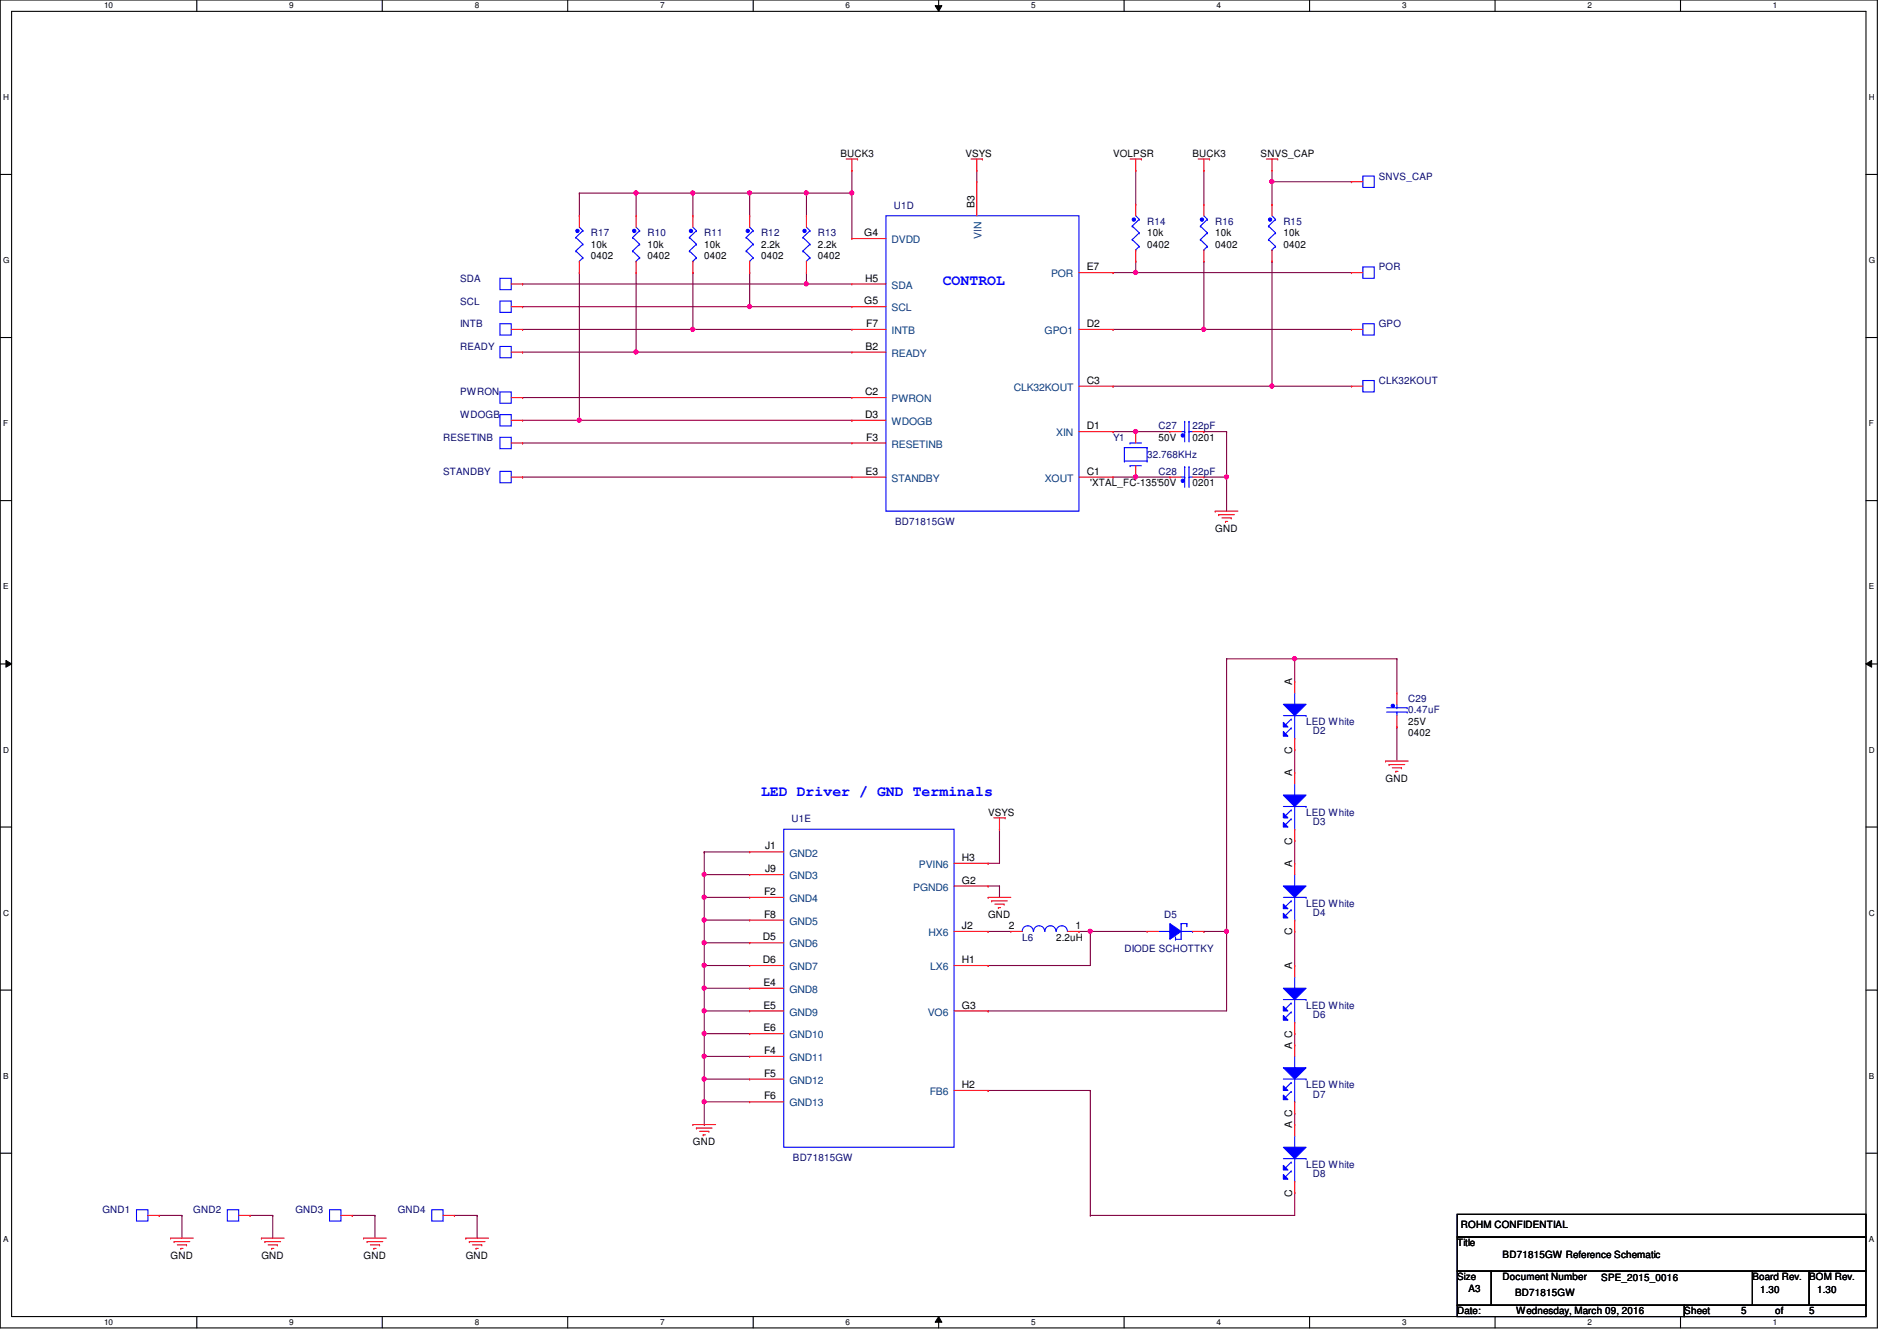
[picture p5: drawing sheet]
<svg xmlns="http://www.w3.org/2000/svg" width="297mm" height="210mm" viewBox="0 0 297 210" stroke-linecap="round" stroke-linejoin="round" font-family="sans-serif">
<path d="M0 0h294v207.9h-294zM1.8 1.8h290.4v204.3h-290.4z" fill="none" stroke="#000" stroke-width=".17"/>
<g fill="#fff">
<path d="M16.3 .2h1.3v1.4h-1.3z"/>
<path d="M16.3 206.2h1.3v1.4h-1.3z"/>
</g>
<path d="M30.8 0v1.8M30.8 206.1v1.8" fill="none" stroke="#000" stroke-width=".17"/>
<g fill="#fff">
<path d="M45.3 .2h.7v1.4h-.7z"/>
<path d="M45.3 206.2h.7v1.4h-.7z"/>
</g>
<path d="M59.9 0v1.8M59.9 206.1v1.8" fill="none" stroke="#000" stroke-width=".17"/>
<g fill="#fff">
<path d="M74.3 .2h.7v1.4h-.7z"/>
<path d="M74.3 206.2h.7v1.4h-.7z"/>
</g>
<path d="M88.9 0v1.8M88.9 206.1v1.8" fill="none" stroke="#000" stroke-width=".17"/>
<g fill="#fff">
<path d="M103.4 .2h.7v1.4h-.7z"/>
<path d="M103.4 206.2h.7v1.4h-.7z"/>
</g>
<path d="M117.9 0v1.8M117.9 206.1v1.8" fill="none" stroke="#000" stroke-width=".17"/>
<g fill="#fff">
<path d="M132.4 .2h.7v1.4h-.7z"/>
<path d="M132.4 206.2h.7v1.4h-.7z"/>
</g>
<path d="M147 0v1.8M147 206.1v1.8" fill="none" stroke="#000" stroke-width=".17"/>
<path d="M146.4 .9h1.1l-.5 .9zM147 206.1l.5 .9h-1.1z" fill="#000"/>
<path d="M146.4 .9h1.1l-.5 .9zM147 206.1l.5 .9h-1.1z" fill="none" stroke="#000" stroke-width=".16"/>
<g fill="#fff">
<path d="M161.5 .2h.6v1.4h-.6z"/>
<path d="M161.5 206.2h.6v1.4h-.6z"/>
</g>
<path d="M176 0v1.8M176 206.1v1.8" fill="none" stroke="#000" stroke-width=".17"/>
<g fill="#fff">
<path d="M190.5 .2h.7v1.4h-.7z"/>
<path d="M190.5 206.2h.7v1.4h-.7z"/>
</g>
<path d="M205.1 0v1.8M205.1 206.1v1.8" fill="none" stroke="#000" stroke-width=".17"/>
<g fill="#fff">
<path d="M219.5 .2h.7v1.4h-.7z"/>
<path d="M219.5 206.2h.7v1.4h-.7z"/>
</g>
<path d="M234.1 0v1.8M234.1 206.1v1.8" fill="none" stroke="#000" stroke-width=".17"/>
<g fill="#fff">
<path d="M248.6 .2h.7v1.4h-.7z"/>
<path d="M248.6 206.2h.7v1.4h-.7z"/>
</g>
<path d="M263.1 0v1.8M263.1 206.1v1.8" fill="none" stroke="#000" stroke-width=".17"/>
<g fill="#fff">
<path d="M277.6 .2h.7v1.4h-.7z"/>
<path d="M277.6 206.2h.7v1.4h-.7z"/>
<path d="M.5 14.5h.9v1.4h-.9z"/>
<path d="M292.6 14.5h.9v1.4h-.9z"/>
<path d="M.5 40h1v1.4h-1z"/>
<path d="M292.6 40h1v1.4h-1z"/>
</g>
<path d="M0 27.3h1.8M292.2 27.3h1.8" fill="none" stroke="#000" stroke-width=".17"/>
<g fill="#fff">
<path d="M.5 65.6h.8v1.4h-.8z"/>
<path d="M292.6 65.6h.8v1.4h-.8z"/>
</g>
<path d="M0 52.8h1.8M292.2 52.8h1.8" fill="none" stroke="#000" stroke-width=".17"/>
<g fill="#fff">
<path d="M.5 91.1h.8v1.4h-.8z"/>
<path d="M292.6 91.1h.9v1.4h-.9z"/>
</g>
<path d="M0 78.4h1.8M292.2 78.4h1.8" fill="none" stroke="#000" stroke-width=".17"/>
<g fill="#fff">
<path d="M.5 116.7h.9v1.4h-.9z"/>
<path d="M292.6 116.7h.9v1.4h-.9z"/>
</g>
<path d="M0 103.9h1.8M292.2 103.9h1.8" fill="none" stroke="#000" stroke-width=".17"/>
<path d="M.9 103.4l.9 .5-.9 .5zM292.2 103.9l.9-.5v1z" fill="#000"/>
<path d="M.9 103.4l.9 .5-.9 .5zM292.2 103.9l.9-.5v1z" fill="none" stroke="#000" stroke-width=".16"/>
<g fill="#fff">
<path d="M.5 142.2h.9v1.4h-.9z"/>
<path d="M292.6 142.2h.9v1.4h-.9z"/>
</g>
<path d="M0 129.5h1.8M292.2 129.5h1.8" fill="none" stroke="#000" stroke-width=".17"/>
<g fill="#fff">
<path d="M.5 167.7h.8v1.4h-.8z"/>
<path d="M292.6 167.7h.9v1.4h-.9z"/>
</g>
<path d="M0 155h1.8M292.2 155h1.8" fill="none" stroke="#000" stroke-width=".17"/>
<g fill="#fff">
<path d="M.5 193.3h.8v1.3h-.8z"/>
<path d="M292.6 193.3h.9v1.3h-.9z"/>
</g>
<path d="M0 180.5h1.8M292.2 180.5h1.8" fill="none" stroke="#000" stroke-width=".17"/>
<path d="M174.3 67.6h.1M174.3 67.6h3.5" fill="none" stroke="#800040" stroke-width=".17"/>
<circle cx="177.8" cy="67.5" r=".32" fill="#f0f"/>
<circle cx="177.8" cy="67.5" r=".32" fill="none" stroke="#f0f" stroke-width=".17"/>
<path d="M174.3 74.7h.1M174.3 74.7h3.5" fill="none" stroke="#800040" stroke-width=".17"/>
<circle cx="177.8" cy="74.6" r=".32" fill="#f0f"/>
<circle cx="177.8" cy="74.6" r=".32" fill="none" stroke="#f0f" stroke-width=".17"/>
<path d="M177.8 67.6h.1M177.8 74.7h.1M177.8 67.6h5.4M177.8 74.7h5.4M188.5 67.6h.1M188.5 67.6h3.6M192.1 74.7h.1M192.1 74.7v5.3" fill="none" stroke="#800040" stroke-width=".17"/>
<circle cx="192" cy="74.6" r=".32" fill="#f0f"/>
<circle cx="192" cy="74.6" r=".32" fill="none" stroke="#f0f" stroke-width=".17"/>
<g fill="none" stroke="#800040" stroke-width=".17">
<path d="M133.4 30.2h.1M133.4 30.2v7.1M108.5 51.6h.1M108.5 51.6h24.9M117.4 48h.1M117.4 42.7h.1M117.4 48h16M117.4 42.7v5.3M126.3 42.7h.1M126.3 44.4h.1M126.3 42.7v1.7M126.3 44.4h7.1"/>
<path d="M81.8 62.2h.1M81.8 62.2h51.6M188.5 74.7h3.6M192.1 74.7h.1M192.1 67.6h.1M192.1 67.6v7.1"/>
</g>
<circle cx="108.5" cy="51.5" r=".32" fill="#f0f"/>
<circle cx="108.5" cy="51.5" r=".32" fill="none" stroke="#f0f" stroke-width=".17"/>
<path d="M152.9 26.7h.1M152.9 26.7v1.7M99.6 42.7h.1M99.6 42.7v12.4M108.5 42.7h.1M108.5 42.7v8.9" fill="none" stroke="#800040" stroke-width=".17"/>
<circle cx="99.6" cy="55.1" r=".32" fill="#f0f"/>
<circle cx="99.6" cy="55.1" r=".32" fill="none" stroke="#f0f" stroke-width=".17"/>
<path d="M126.3 30.2h.1M126.3 30.2v3.6M126.3 30.2h7.1M99.6 55.1h.1M99.6 55.1h33.8" fill="none" stroke="#800040" stroke-width=".17"/>
<circle cx="126.3" cy="30.2" r=".32" fill="#f0f"/>
<circle cx="126.3" cy="30.2" r=".32" fill="none" stroke="#f0f" stroke-width=".17"/>
<path d="M99.6 30.2h.1M99.6 30.2h26.7M99.6 30.2v3.6M108.5 30.2h.1M108.5 30.2v3.6M117.4 30.2h.1M117.4 30.2v3.6" fill="none" stroke="#800040" stroke-width=".17"/>
<circle cx="117.4" cy="30.2" r=".32" fill="#f0f"/>
<circle cx="117.4" cy="30.2" r=".32" fill="none" stroke="#f0f" stroke-width=".17"/>
<circle cx="108.5" cy="30.2" r=".32" fill="#f0f"/>
<circle cx="108.5" cy="30.2" r=".32" fill="none" stroke="#f0f" stroke-width=".17"/>
<path d="M177.8 42.7h.1M177.8 42.7h33.8M81.8 65.8h8.9M90.7 65.8h.1" fill="none" stroke="#800040" stroke-width=".17"/>
<circle cx="177.8" cy="42.6" r=".32" fill="#f0f"/>
<circle cx="177.8" cy="42.6" r=".32" fill="none" stroke="#f0f" stroke-width=".17"/>
<path d="M177.8 26.7h.1M177.8 26.7v5.3M174.3 51.6h.1M177.8 40.9h.1M177.8 40.9v1.8M188.5 40.9h.1M188.5 40.9v10.7h-14.2" fill="none" stroke="#800040" stroke-width=".17"/>
<circle cx="188.5" cy="51.5" r=".32" fill="#f0f"/>
<circle cx="188.5" cy="51.5" r=".32" fill="none" stroke="#f0f" stroke-width=".17"/>
<path d="M188.5 26.7h.1M188.5 26.7v5.3M188.5 51.6h.1M188.5 51.6h23.1M199.2 40.9h.1M199.2 40.9v19.6h-24.9M174.3 60.5h.1" fill="none" stroke="#800040" stroke-width=".17"/>
<circle cx="199.2" cy="60.4" r=".32" fill="#f0f"/>
<circle cx="199.2" cy="60.4" r=".32" fill="none" stroke="#f0f" stroke-width=".17"/>
<path d="M199.2 28.4h.1M199.2 26.7v1.7M199.2 60.5h.1M199.2 60.5h12.4" fill="none" stroke="#800040" stroke-width=".17"/>
<circle cx="199.2" cy="28.4" r=".32" fill="#f0f"/>
<circle cx="199.2" cy="28.4" r=".32" fill="none" stroke="#f0f" stroke-width=".17"/>
<path d="M133.4 26.7h.1M133.4 26.7v3.5M174.3 42.7h.1M174.3 42.7h3.5" fill="none" stroke="#800040" stroke-width=".17"/>
<circle cx="133.4" cy="30.2" r=".32" fill="#f0f"/>
<circle cx="133.4" cy="30.2" r=".32" fill="none" stroke="#f0f" stroke-width=".17"/>
<path d="M81.8 44.4h.1M81.8 44.4h44.5" fill="none" stroke="#800040" stroke-width=".17"/>
<circle cx="126.3" cy="44.4" r=".32" fill="#f0f"/>
<circle cx="126.3" cy="44.4" r=".32" fill="none" stroke="#f0f" stroke-width=".17"/>
<path d="M81.8 48h.1M81.8 48h35.6" fill="none" stroke="#800040" stroke-width=".17"/>
<circle cx="117.4" cy="48" r=".32" fill="#f0f"/>
<circle cx="117.4" cy="48" r=".32" fill="none" stroke="#f0f" stroke-width=".17"/>
<path d="M81.8 51.6h.1M81.8 55.1h.1M81.8 51.6h26.7M81.8 55.1h17.8M81.8 69.3h.1M81.8 74.7h.1M81.8 69.3h51.6M81.8 74.7h51.6M192.1 103.1h.1M192.1 103.1v42.7" fill="none" stroke="#800040" stroke-width=".17"/>
<circle cx="192" cy="145.8" r=".32" fill="#f0f"/>
<circle cx="192" cy="145.8" r=".32" fill="none" stroke="#f0f" stroke-width=".17"/>
<path d="M110.3 133.3h.1M110.3 133.3v3.6M110.3 133.3h7.1M154.7 135.1h.1M156.5 129.8h.1M156.5 129.8v5.3h-1.8M110.3 176h.1M110.3 172.5h.1M110.3 172.5v3.5M110.3 172.5h7.1M170.7 190.2h.1M170.7 190.2h32" fill="none" stroke="#800040" stroke-width=".17"/>
<circle cx="110.3" cy="172.4" r=".32" fill="#f0f"/>
<circle cx="110.3" cy="172.4" r=".32" fill="none" stroke="#f0f" stroke-width=".17"/>
<path d="M110.3 168.9h.1M110.3 168.9v3.6M110.3 168.9h7.1" fill="none" stroke="#800040" stroke-width=".17"/>
<circle cx="110.3" cy="168.9" r=".32" fill="#f0f"/>
<circle cx="110.3" cy="168.9" r=".32" fill="none" stroke="#f0f" stroke-width=".17"/>
<path d="M110.3 165.4h.1M110.3 165.4v3.5M110.3 165.4h7.1" fill="none" stroke="#800040" stroke-width=".17"/>
<circle cx="110.3" cy="165.3" r=".32" fill="#f0f"/>
<circle cx="110.3" cy="165.3" r=".32" fill="none" stroke="#f0f" stroke-width=".17"/>
<path d="M110.3 161.8h.1M110.3 161.8v3.6M110.3 161.8h7.1" fill="none" stroke="#800040" stroke-width=".17"/>
<circle cx="110.3" cy="161.8" r=".32" fill="#f0f"/>
<circle cx="110.3" cy="161.8" r=".32" fill="none" stroke="#f0f" stroke-width=".17"/>
<path d="M110.3 158.2h.1M110.3 154.7h.1M110.3 154.7v7.1M110.3 158.2h7.1" fill="none" stroke="#800040" stroke-width=".17"/>
<circle cx="110.3" cy="158.2" r=".32" fill="#f0f"/>
<circle cx="110.3" cy="158.2" r=".32" fill="none" stroke="#f0f" stroke-width=".17"/>
<circle cx="110.3" cy="154.7" r=".32" fill="#f0f"/>
<circle cx="110.3" cy="154.7" r=".32" fill="none" stroke="#f0f" stroke-width=".17"/>
<path d="M110.3 154.7h.1M110.3 151.1h.1M110.3 154.7h7.1M110.3 151.1v3.6M110.3 151.1h7.1" fill="none" stroke="#800040" stroke-width=".17"/>
<circle cx="110.3" cy="151.1" r=".32" fill="#f0f"/>
<circle cx="110.3" cy="151.1" r=".32" fill="none" stroke="#f0f" stroke-width=".17"/>
<path d="M110.3 147.6h.1M110.3 147.6v3.5M110.3 147.6h7.1" fill="none" stroke="#800040" stroke-width=".17"/>
<circle cx="110.3" cy="147.5" r=".32" fill="#f0f"/>
<circle cx="110.3" cy="147.5" r=".32" fill="none" stroke="#f0f" stroke-width=".17"/>
<path d="M110.3 144h.1M110.3 144v3.6M110.3 144h7.1" fill="none" stroke="#800040" stroke-width=".17"/>
<circle cx="110.3" cy="144" r=".32" fill="#f0f"/>
<circle cx="110.3" cy="144" r=".32" fill="none" stroke="#f0f" stroke-width=".17"/>
<path d="M110.3 140.5h.1M110.3 140.5v3.5M110.3 140.5h7.1" fill="none" stroke="#800040" stroke-width=".17"/>
<circle cx="110.3" cy="140.4" r=".32" fill="#f0f"/>
<circle cx="110.3" cy="140.4" r=".32" fill="none" stroke="#f0f" stroke-width=".17"/>
<path d="M110.3 136.9h.1M110.3 136.9v3.6M110.3 136.9h7.1" fill="none" stroke="#800040" stroke-width=".17"/>
<circle cx="110.3" cy="136.9" r=".32" fill="#f0f"/>
<circle cx="110.3" cy="136.9" r=".32" fill="none" stroke="#f0f" stroke-width=".17"/>
<g fill="none" stroke="#800040" stroke-width=".17">
<path d="M218.7 103.1h.1M218.7 113.8h.1M218.7 103.1v5.4M218.7 113.8v5.3M202.7 131.6h.1M202.7 131.6v3.5M154.7 158.2h.1M170.7 145.8h.1M170.7 145.8h8.9M170.7 145.8v5.3M192.1 145.8h.1M192.1 145.8v12.4h-37.4"/>
<path d="M154.7 170.7h.1M154.7 170.7h16M202.7 186.7h.1M202.7 186.7v3.5"/>
</g>
<circle cx="170.7" cy="145.8" r=".32" fill="#f0f"/>
<circle cx="170.7" cy="145.8" r=".32" fill="none" stroke="#f0f" stroke-width=".17"/>
<g fill="none" stroke="#800040" stroke-width=".17">
<path d="M202.7 103.1h.1M202.7 103.1v3.6M154.7 138.7h.1M154.7 138.7h1.8M156.5 138.7h.1M156.5 138.7v1.8M154.7 145.8h.1M154.7 151.1h.1M154.7 145.8h3.6M154.7 151.1h16M168.9 145.8h.1M168.9 145.8h1.8"/>
<path d="M188.5 145.8h.1M188.5 145.8h3.6M202.7 145.8h.1M202.7 145.8v5.3M170.7 170.7h.1M170.7 170.7v19.5M202.7 174.2h.1M202.7 161.8h.1M202.7 161.8v1.8M202.7 174.2v1.8"/>
</g>
<circle cx="202.7" cy="103.1" r=".32" fill="#f0f"/>
<circle cx="202.7" cy="103.1" r=".32" fill="none" stroke="#f0f" stroke-width=".17"/>
<g fill="none" stroke="#800040" stroke-width=".17">
<path d="M90.7 42.7v23.1M90.7 65.8h.1M192.1 103.1h.1M192.1 103.1h26.6M202.7 117.3h.1M202.7 103.1h.1M202.7 117.3v3.6M24.9 190.2h.1M24.9 190.2h3.6M28.5 190.2h.1M28.5 190.2v3.6M39.2 190.2h.1"/>
<path d="M39.2 190.2h3.5M42.7 190.2h.1M42.7 190.2v3.6M55.2 190.2h.1M55.2 190.2h3.5M58.7 190.2h.1M58.7 190.2v3.6M71.2 190.2h.1M71.2 190.2h3.5M74.7 190.2h.1M74.7 190.2v3.6"/>
</g>
<circle cx="90.7" cy="65.8" r=".32" fill="#f0f"/>
<circle cx="90.7" cy="65.8" r=".32" fill="none" stroke="#f0f" stroke-width=".17"/>
<path d="M90.7 30.2h.1M90.7 30.2v3.6M90.7 30.2h8.9M99.6 30.2h.1M90.7 65.8h42.7M133.4 65.8h.1" fill="none" stroke="#800040" stroke-width=".17"/>
<circle cx="99.6" cy="30.2" r=".32" fill="#f0f"/>
<circle cx="99.6" cy="30.2" r=".32" fill="none" stroke="#f0f" stroke-width=".17"/>
<path d="M199.2 28.4h.1M199.2 32h.1M199.2 28.4h12.4M199.2 28.4v3.6" fill="none" stroke="#800040" stroke-width=".17"/>
<g fill="none" stroke="#f00" stroke-width=".17">
<path d="M132.5 24.9h1.8M133.4 26.7h.1M133.4 24.9v1.8M134.3 24.9h.1M152.1 24.9h1.7M152.9 26.7h.1M152.9 24.9v1.8M153.8 24.9h.1M176.9 24.9h1.8M177.8 26.7h.1M177.8 24.9v1.8M178.7 24.9h.1"/>
<path d="M187.6 24.9h1.8M188.5 26.7h.1M188.5 24.9v1.8M189.4 24.9h.1M198.3 24.9h1.8M199.2 26.7h.1M199.2 24.9v1.8M200.1 24.9h.1M190.3 80h.1M190.3 80h3.5M190.8 80.6h.1M190.8 80.6h2.5"/>
<path d="M191.3 81.1h1.5M191.9 81.6h.1M191.9 81.6h.3M192.8 81.1h.1M217 119.1h.1M217 119.1h3.5M217.5 119.7h.1M217.5 119.7h2.5M155.6 128h1.8M156.5 129.8h.1M156.5 128v1.8M157.4 128h.1"/>
<path d="M218 120.2h1.5M218.6 120.7h.1M218.6 120.7h.3M219.5 120.2h.1M154.7 140.5h.1M154.7 140.5h3.6M155.3 141h.1M155.3 141h2.4M155.8 141.5h1.4M156.3 142.1h.1M156.3 142.1h.4M157.2 141.5h.1"/>
<path d="M108.5 176h.1M108.5 176h3.6M109 176.6h.1M109 176.6h2.5M109.6 177.1h1.4M110.1 177.6h.1M110.1 177.6h.3M111 177.1h.1M23.2 190.2h1.7M24.9 190.2h.1M26.7 193.8h.1M26.7 193.8h3.6"/>
<path d="M27.3 194.4h.1M27.3 194.4h2.4M27.8 194.9h1.4M28.3 195.4h.1M28.3 195.4h.4M29.2 194.9h.1M40.9 193.8h.1M40.9 193.8h3.6M41.5 194.4h.1M41.5 194.4h2.4M42 194.9h1.4M42.5 195.4h.1"/>
<path d="M42.5 195.4h.4M43.4 194.9h.1M56.9 193.8h.1M56.9 193.8h3.6M57.5 194.4h.1M57.5 194.4h2.4M58 194.9h1.4M58.5 195.4h.1M58.5 195.4h.4M59.4 194.9h.1M72.9 193.8h.1M72.9 193.8h3.6"/>
<path d="M73.5 194.4h.1M73.5 194.4h2.4M74 194.9h1.4M74.5 195.4h.1M74.5 195.4h.4M75.4 194.9h.1"/>
</g>
<path d="M228.2 190.1h64v3.5h-64zM228.2 193.6h64v5.4h-64zM228.2 199h5.3v5.3h-5.3zM233.5 199h40.9v5.3h-40.9zM274.4 199h8.9v5.3h-8.9zM283.3 199h8.9v5.3h-8.9zM228.2 204.3h35.5v1.8h-35.5zM263.7 204.3h28.5v1.8h-28.5z" fill="none" stroke="#000" stroke-width=".17"/>
<path d="M21.4 189.4h1.8v1.7h-1.8z" fill="none" stroke="#00f" stroke-width=".17"/>
<path d="M201 154.7h3.5l-1.8 1.8z" fill="#00f"/>
<path d="M201 154.7h3.5l-1.8 1.8z" fill="none" stroke="#00f" stroke-width=".17"/>
<path d="M201 157.5l.7 .7h-.7z" fill="#00f"/>
<path d="M201 157.5l.7 .7h-.7z" fill="none" stroke="#00f" stroke-width=".17"/>
<path d="M201 159l.7 .7h-.7z" fill="#00f"/>
<g fill="none" stroke="#00f" stroke-width=".17">
<path d="M138.7 33.8h30.2v46.2h-30.2zM213.4 50.7h1.8v1.8h-1.8zM201 159l.7 .7h-.7zM201 156.5h3.5M202.2 157h.1M202.2 158.4h.1M202.2 157l-.9 .9M202.2 158.4l-.9 .9M202.7 154.7h.1M202.7 152.9v1.8M202.7 156.5v3.5M204.5 156.5h.1"/>
<path d="M202.7 160h.1"/>
</g>
<g fill="none" stroke="#f00" stroke-width=".17">
<path d="M133.4 37.3h.1M133.4 37.3h5.3M152.9 28.4h.1M152.9 28.4v5.4M133.4 44.4h.1M133.4 48h.1M133.4 51.6h.1M133.4 55.1h.1M133.4 51.6h5.3M133.4 44.4h5.3M133.4 48h5.3M133.4 55.1h5.3"/>
<path d="M168.9 51.6h5.4M168.9 42.7h5.4M174.3 42.7h.1M174.3 51.6h.1M211.6 51.6h.1M211.6 51.6h1.8M133.4 62.2h.1M133.4 74.7h.1M133.4 69.3h.1M133.4 65.8h.1M133.4 74.7h5.3M133.4 62.2h5.3"/>
<path d="M133.4 69.3h5.3M133.4 65.8h5.3M168.9 67.6h5.4M168.9 74.7h5.4M168.9 60.5h5.4M174.3 67.6h.1M174.3 74.7h.1M174.3 60.5h.1M202.7 151.1h.1M202.7 151.1v1.8M202.7 161.8h.1M202.7 160v1.8"/>
</g>
<path d="M201 138.7h3.5l-1.8 1.8z" fill="#00f"/>
<path d="M201 138.7h3.5l-1.8 1.8z" fill="none" stroke="#00f" stroke-width=".17"/>
<path d="M201 141.5l.7 .7h-.7z" fill="#00f"/>
<path d="M201 141.5l.7 .7h-.7z" fill="none" stroke="#00f" stroke-width=".17"/>
<path d="M201 143l.7 .7h-.7z" fill="#00f"/>
<g fill="none" stroke="#00f" stroke-width=".17">
<path d="M78.3 43.6h1.7v1.7h-1.7zM213.4 59.6h1.8v1.7h-1.8zM122.7 129.8h26.7v49.8h-26.7zM202.7 138.7h.1M202.7 136.9v1.8M160.1 145.8a.87 .87 0 0 1 .8-.9 .87 .87 0 0 1 .9 .9M161.8 145.8a.87 .87 0 0 1 .9-.9 .87 .87 0 0 1 .9 .9M163.6 145.8a.87 .87 0 0 1 .9-.9 .87 .87 0 0 1 .9 .9M165.4 145.8a.87 .87 0 0 1 .9-.9 .87 .87 0 0 1 .8 .9M181.4 145.8h1.8M183.2 145.8h.1M184.1 147h.1"/>
<path d="M185 144.6h.1M185 144.6v2.4h-.9M185 145.8h1.7M185 144.6h.8M185.8 144.6h.1M186.7 145.8h.1M201 143l.7 .7h-.7zM201 140.5h3.5M202.2 141h.1M202.2 142.4h.1M202.2 141l-.9 .9M202.2 142.4l-.9 .9"/>
<path d="M202.7 144h.1M202.7 140.5v3.5M204.5 140.5h.1"/>
</g>
<g fill="none" stroke="#f00" stroke-width=".17">
<path d="M80 44.4h1.8M81.8 44.4h.1M211.6 60.5h.1M211.6 60.5h1.8M117.4 133.3h.1M117.4 136.9h.1M117.4 133.3h5.3M117.4 136.9h5.3M149.4 135.1h5.3M149.4 138.7h5.3M154.7 135.1h.1M154.7 138.7h.1"/>
<path d="M202.7 135.1h.1M202.7 135.1v1.8M117.4 140.5h.1M117.4 144h.1M117.4 147.6h.1M117.4 151.1h.1M117.4 154.7h.1M117.4 158.2h.1M117.4 151.1h5.3M117.4 158.2h5.3M117.4 140.5h5.3M117.4 144h5.3"/>
<path d="M117.4 147.6h5.3M117.4 154.7h5.3M149.4 145.8h5.3M149.4 151.1h5.3M149.4 158.2h5.3M154.7 145.8h.1M154.7 151.1h.1M154.7 158.2h.1M158.3 145.8h.1M158.3 145.8h1.8M167.2 145.8h1.7M168.9 145.8h.1"/>
<path d="M202.7 145.8h.1M202.7 144v1.8M117.4 161.8h.1M117.4 165.4h.1M117.4 168.9h.1M117.4 172.5h.1M117.4 161.8h5.3M117.4 165.4h5.3M117.4 168.9h5.3M117.4 172.5h5.3M149.4 170.7h5.3M154.7 170.7h.1"/>
</g>
<path d="M183.2 144.6l1.8 1.2-1.8 1.2z" fill-rule="evenodd" fill="#00f"/>
<g fill="none" stroke="#00f" stroke-width=".17">
<path d="M188 35.4h.1M188 37.5h.1M188 35.4l1.1 1M188 37.5l1.1 1.1M188.5 39.1h.1M188.5 33.8l.6 .5M189.1 34.3h.1M189.1 36.4h.1M189.1 38.6h.1M189.1 34.3l-1.1 1.1M189.1 36.4l-1.1 1.1M189.1 38.6l-.6 .5"/>
<path d="M78.3 68.5h1.7v1.7h-1.7zM183.2 144.6l1.8 1.2-1.8 1.2zM184.1 146.7h.1M184.1 146.7v.3M185.8 144.9h.1M185.8 144.6v.3"/>
</g>
<path d="M80 69.3h1.8M81.8 69.3h.1M179.6 145.8h.1M179.6 145.8h1.8M186.7 145.8h1.8M188.5 145.8h.1" fill="none" stroke="#f00" stroke-width=".17"/>
<circle cx="188.2" cy="34.4" r=".26" fill="#00f"/>
<g fill="none" stroke="#00f" stroke-width=".17">
<path d="M99.1 37.2h.1M99.1 39.3h.1M99.1 37.2l1.1 1M99.1 39.3l1.1 1M99.6 35.6l.6 .5M100.2 36.1h.1M100.2 38.2h.1M100.2 36.1l-1.1 1.1M100.2 38.2l-1.1 1.1M99.6 40.9h.1M100.2 40.3h.1M100.2 40.3l-.6 .6"/>
<circle cx="188.2" cy="34.4" r=".26"/>
</g>
<path d="M188.5 32h.1M188.5 32v1.8M188.5 39.1v1.8M188.5 40.9h.1" fill="none" stroke="#f00" stroke-width=".17"/>
<circle cx="99.3" cy="36.2" r=".26" fill="#00f"/>
<g fill="none" stroke="#00f" stroke-width=".17">
<path d="M185.5 66h.1M185.5 66v3.2M186.2 66h.1M186.2 67.6h.1M186.2 66v3.2M186.2 67.6h.5M67.6 189.4h1.8v1.7h-1.8z"/>
<circle cx="99.3" cy="36.2" r=".26"/>
</g>
<path d="M99.6 33.8h.1M99.6 33.8v1.8M99.6 42.7h.1M99.6 40.9v1.8M69.4 190.2h1.8M71.2 190.2h.1" fill="none" stroke="#f00" stroke-width=".17"/>
<circle cx="185.2" cy="68.2" r=".26" fill="#00f"/>
<g fill="none" stroke="#00f" stroke-width=".17">
<path d="M78.3 54.2h1.7v1.8h-1.7zM185 67.6h.5M185.5 67.6h.1"/>
<circle cx="185.2" cy="68.2" r=".26"/>
</g>
<path d="M80 55.1h1.8M81.8 55.1h.1M183.2 67.6h.1M183.2 67.6h1.8M186.7 67.6h1.8M188.5 67.6h.1" fill="none" stroke="#f00" stroke-width=".17"/>
<path d="M201 110.2h3.5l-1.8 1.8z" fill="#00f"/>
<path d="M201 110.2h3.5l-1.8 1.8z" fill="none" stroke="#00f" stroke-width=".17"/>
<path d="M201 113.1l.7 .7h-.7z" fill="#00f"/>
<path d="M201 113.1l.7 .7h-.7z" fill="none" stroke="#00f" stroke-width=".17"/>
<path d="M201 114.5l.7 .7h-.7z" fill="#00f"/>
<path d="M201 114.5l.7 .7h-.7zM201 112h3.5M202.2 112.6h.1M202.2 114h.1M202.2 112.6l-.9 .9M202.2 114l-.9 .9M202.7 110.2h.1M202.7 115.6h.1M202.7 108.5v1.7M202.7 112v3.6M204.5 112h.1" fill="none" stroke="#00f" stroke-width=".17"/>
<path d="M202.7 106.7h.1M202.7 117.3h.1M202.7 106.7v1.8M202.7 115.6v1.7" fill="none" stroke="#f00" stroke-width=".17"/>
<path d="M201 167.1h3.5l-1.8 1.8z" fill="#00f"/>
<path d="M201 167.1h3.5l-1.8 1.8z" fill="none" stroke="#00f" stroke-width=".17"/>
<path d="M201 170l.7 .7h-.7z" fill="#00f"/>
<path d="M201 170l.7 .7h-.7z" fill="none" stroke="#00f" stroke-width=".17"/>
<path d="M201 171.4l.7 .7h-.7z" fill="#00f"/>
<g fill="none" stroke="#00f" stroke-width=".17">
<path d="M125.7 37.2h.1M125.7 39.3h.1M125.7 37.2l1.1 1M125.7 39.3l1.1 1M126.3 35.6l.5 .5M126.8 36.1h.1M126.8 38.2h.1M126.8 36.1l-1.1 1.1M126.8 38.2l-1.1 1.1M126.3 40.9h.1M126.8 40.3h.1M126.8 40.3l-.5 .6"/>
<path d="M78.3 61.3h1.7v1.8h-1.7zM201 171.4l.7 .7h-.7zM201 168.9h3.5M202.2 169.5h.1M202.2 170.9h.1M202.2 169.5l-.9 .8M202.2 170.9l-.9 .8M202.7 167.1h.1M202.7 172.5h.1M202.7 165.4v1.7M202.7 168.9v3.6M204.5 168.9h.1"/>
</g>
<path d="M80 62.2h1.8M81.8 62.2h.1M202.7 163.6h.1M202.7 174.2h.1M202.7 163.6v1.8M202.7 172.5v1.7" fill="none" stroke="#f00" stroke-width=".17"/>
<circle cx="126" cy="36.2" r=".26" fill="#00f"/>
<g fill="none" stroke="#00f" stroke-width=".17">
<path d="M107.9 37.2h.1M107.9 39.3h.1M107.9 37.2l1.1 1M107.9 39.3l1.1 1M108.5 35.6l.5 .5M109 36.1h.1M109 38.2h.1M109 36.1l-1.1 1.1M109 38.2l-1.1 1.1M78.3 47.1h1.7v1.8h-1.7zM108.5 40.9h.1M109 40.3h.1"/>
<path d="M109 40.3l-.5 .6"/>
<circle cx="126" cy="36.2" r=".26"/>
</g>
<path d="M126.3 33.8h.1M126.3 33.8v1.8M80 48h1.8M81.8 48h.1M126.3 42.7h.1M126.3 40.9v1.8" fill="none" stroke="#f00" stroke-width=".17"/>
<circle cx="108.2" cy="36.2" r=".26" fill="#00f"/>
<circle cx="108.2" cy="36.2" r=".26" fill="none" stroke="#00f" stroke-width=".17"/>
<path d="M108.5 33.8h.1M108.5 33.8v1.8M108.5 42.7h.1M108.5 40.9v1.8" fill="none" stroke="#f00" stroke-width=".17"/>
<path d="M201 124.5h3.5l-1.8 1.7z" fill="#00f"/>
<path d="M201 124.5h3.5l-1.8 1.7z" fill="none" stroke="#00f" stroke-width=".17"/>
<path d="M201 127.3l.7 .7h-.7z" fill="#00f"/>
<path d="M201 127.3l.7 .7h-.7z" fill="none" stroke="#00f" stroke-width=".17"/>
<path d="M201 128.7l.7 .8h-.7z" fill="#00f"/>
<g fill="none" stroke="#00f" stroke-width=".17">
<path d="M198.6 35.4h.1M198.6 37.5h.1M198.6 35.4l1.1 1M198.6 37.5l1.1 1.1M199.2 39.1h.1M199.2 33.8l.5 .5M199.7 34.3h.1M199.7 36.4h.1M199.7 38.6h.1M199.7 34.3l-1.1 1.1M199.7 36.4l-1.1 1.1M199.7 38.6l-.5 .5"/>
<path d="M78.3 73.8h1.7v1.8h-1.7zM201 128.7l.7 .8h-.7zM201 126.2h3.5M202.2 126.8h.1M202.2 128.2h.1M202.2 126.8l-.9 .9M202.2 128.2l-.9 .9M202.7 124.5h.1M202.7 129.8h.1M202.7 122.7v1.8M202.7 126.2v3.6M204.5 126.2h.1"/>
</g>
<path d="M80 74.7h1.8M81.8 74.7h.1M202.7 120.9h.1M202.7 131.6h.1M202.7 120.9v1.8M202.7 129.8v1.8" fill="none" stroke="#f00" stroke-width=".17"/>
<circle cx="198.9" cy="34.4" r=".26" fill="#00f"/>
<g fill="none" stroke="#00f" stroke-width=".17">
<path d="M185.5 73.1h.1M185.5 73.1v3.2M186.2 73.1h.1M186.2 74.7h.1M186.2 73.1v3.2M186.2 74.7h.5"/>
<circle cx="198.9" cy="34.4" r=".26"/>
</g>
<path d="M199.2 32h.1M199.2 32v1.8M199.2 39.1v1.8M199.2 40.9h.1" fill="none" stroke="#f00" stroke-width=".17"/>
<circle cx="185.2" cy="75.3" r=".26" fill="#00f"/>
<g fill="none" stroke="#00f" stroke-width=".17">
<path d="M116.8 37.2h.1M116.8 39.3h.1M116.8 37.2l1.1 1M116.8 39.3l1.1 1M117.4 35.6l.5 .5M117.9 36.1h.1M117.9 38.2h.1M117.9 36.1l-1.1 1.1M117.9 38.2l-1.1 1.1M117.4 40.9h.1M117.9 40.3h.1M117.9 40.3l-.5 .6"/>
<path d="M185 74.7h.5M185.5 74.7h.1"/>
<circle cx="185.2" cy="75.3" r=".26"/>
</g>
<path d="M183.2 74.7h.1M183.2 74.7h1.8M186.7 74.7h1.8M188.5 74.7h.1" fill="none" stroke="#f00" stroke-width=".17"/>
<circle cx="117.1" cy="36.2" r=".26" fill="#00f"/>
<g fill="none" stroke="#00f" stroke-width=".17">
<path d="M177.3 35.4h.1M177.3 37.5h.1M177.3 35.4l1.1 1M177.3 37.5l1.1 1.1M177.8 39.1h.1M177.8 33.8l.6 .5M178.4 34.3h.1M178.4 36.4h.1M178.4 38.6h.1M178.4 34.3l-1.1 1.1M178.4 36.4l-1.1 1.1M178.4 38.6l-.6 .5"/>
<path d="M213.4 41.8h1.8v1.8h-1.8zM78.3 64.9h1.7v1.8h-1.7z"/>
<circle cx="117.1" cy="36.2" r=".26"/>
</g>
<path d="M117.4 33.8h.1M117.4 33.8v1.8M117.4 42.7h.1M117.4 40.9v1.8M211.6 42.7h.1M211.6 42.7h1.8M80 65.8h1.8M81.8 65.8h.1" fill="none" stroke="#f00" stroke-width=".17"/>
<circle cx="177.5" cy="34.4" r=".26" fill="#00f"/>
<g fill="none" stroke="#00f" stroke-width=".17">
<path d="M90.2 37.2h.1M90.2 39.3h.1M90.2 37.2l1.1 1M90.2 39.3l1.1 1M90.7 35.6l.6 .5M91.3 36.1h.1M91.3 38.2h.1M91.3 36.1l-1.1 1.1M91.3 38.2l-1.1 1.1M213.4 27.6h1.8v1.7h-1.8zM90.7 40.9h.1M91.3 40.3h.1"/>
<path d="M91.3 40.3l-.6 .6"/>
<circle cx="177.5" cy="34.4" r=".26"/>
</g>
<path d="M177.8 32h.1M177.8 32v1.8M177.8 39.1v1.8M211.6 28.4h.1M211.6 28.4h1.8M177.8 40.9h.1" fill="none" stroke="#f00" stroke-width=".17"/>
<circle cx="90.4" cy="36.2" r=".26" fill="#00f"/>
<g fill="none" stroke="#00f" stroke-width=".17">
<path d="M176.1 72.2h.1M176.1 70.1h.1M176.1 72.2h3.5M176.1 70.1v2.1M176.1 70.1h3.5M176.9 72.9h.1M176.9 69.3h.1M176.9 72.9h1.8M176.9 69.3h1.8M179.6 70.1h.1M179.6 72.2h.1M179.6 70.1v2.1"/>
<circle cx="90.4" cy="36.2" r=".26"/>
</g>
<path d="M90.7 33.8h.1M90.7 33.8v1.8M90.7 42.7h.1M90.7 40.9v1.8M177.8 74.7h.1M177.8 67.6h.1M177.8 67.6v1.7M177.8 72.9v1.8" fill="none" stroke="#f00" stroke-width=".17"/>
<path d="M201 179.6h3.5l-1.8 1.8z" fill="#00f"/>
<path d="M201 179.6h3.5l-1.8 1.8z" fill="none" stroke="#00f" stroke-width=".17"/>
<path d="M201 182.4l.7 .7h-.7z" fill="#00f"/>
<path d="M201 182.4l.7 .7h-.7z" fill="none" stroke="#00f" stroke-width=".17"/>
<path d="M201 183.9l.7 .7h-.7z" fill="#00f"/>
<g fill="none" stroke="#00f" stroke-width=".17">
<path d="M78.3 50.7h1.7v1.8h-1.7zM217.1 111.5h3.2M217.1 110.8h3.2M218.7 111.5h.1M218.7 111.5v.5M220.3 111.5h.1M220.3 110.8h.1M202.7 179.6h.1M202.7 177.8v1.8M51.6 189.4h1.8v1.7h-1.8zM201 183.9l.7 .7h-.7zM201 181.4h3.5"/>
<path d="M202.2 181.9h.1M202.2 183.3h.1M202.2 181.9l-.9 .9M202.2 183.3l-.9 .9M202.7 184.9h.1M202.7 181.4v3.5M204.5 181.4h.1"/>
</g>
<path d="M80 51.6h1.8M81.8 51.6h.1M202.7 176h.1M202.7 176v1.8M53.4 190.2h1.8M55.2 190.2h.1M202.7 186.7h.1M202.7 184.9v1.8" fill="none" stroke="#f00" stroke-width=".17"/>
<circle cx="218.1" cy="110.5" r=".26" fill="#00f"/>
<g fill="none" stroke="#00f" stroke-width=".17">
<path d="M218.7 110.8h.1M218.7 110.2v.6M35.6 189.4h1.8v1.7h-1.8z"/>
<circle cx="218.1" cy="110.5" r=".26"/>
</g>
<path d="M218.7 108.5h.1M218.7 113.8h.1M218.7 108.5v1.7M218.7 112v1.8M37.4 190.2h1.8M39.2 190.2h.1" fill="none" stroke="#f00" stroke-width=".17"/>
<circle cx="177.8" cy="67.5" r=".32" fill="#f0f"/>
<circle cx="177.8" cy="67.5" r=".32" fill="none" stroke="#f0f" stroke-width=".17"/>
<circle cx="177.8" cy="74.6" r=".32" fill="#f0f"/>
<circle cx="177.8" cy="74.6" r=".32" fill="none" stroke="#f0f" stroke-width=".17"/>
<circle cx="192" cy="74.6" r=".32" fill="#f0f"/>
<circle cx="192" cy="74.6" r=".32" fill="none" stroke="#f0f" stroke-width=".17"/>
<circle cx="108.5" cy="51.5" r=".32" fill="#f0f"/>
<circle cx="108.5" cy="51.5" r=".32" fill="none" stroke="#f0f" stroke-width=".17"/>
<circle cx="99.6" cy="55.1" r=".32" fill="#f0f"/>
<circle cx="99.6" cy="55.1" r=".32" fill="none" stroke="#f0f" stroke-width=".17"/>
<circle cx="126.3" cy="30.2" r=".32" fill="#f0f"/>
<circle cx="126.3" cy="30.2" r=".32" fill="none" stroke="#f0f" stroke-width=".17"/>
<circle cx="117.4" cy="30.2" r=".32" fill="#f0f"/>
<circle cx="117.4" cy="30.2" r=".32" fill="none" stroke="#f0f" stroke-width=".17"/>
<circle cx="108.5" cy="30.2" r=".32" fill="#f0f"/>
<circle cx="108.5" cy="30.2" r=".32" fill="none" stroke="#f0f" stroke-width=".17"/>
<circle cx="177.8" cy="42.6" r=".32" fill="#f0f"/>
<circle cx="177.8" cy="42.6" r=".32" fill="none" stroke="#f0f" stroke-width=".17"/>
<circle cx="188.5" cy="51.5" r=".32" fill="#f0f"/>
<circle cx="188.5" cy="51.5" r=".32" fill="none" stroke="#f0f" stroke-width=".17"/>
<circle cx="199.2" cy="60.4" r=".32" fill="#f0f"/>
<circle cx="199.2" cy="60.4" r=".32" fill="none" stroke="#f0f" stroke-width=".17"/>
<circle cx="199.2" cy="28.4" r=".32" fill="#f0f"/>
<circle cx="199.2" cy="28.4" r=".32" fill="none" stroke="#f0f" stroke-width=".17"/>
<circle cx="133.4" cy="30.2" r=".32" fill="#f0f"/>
<circle cx="133.4" cy="30.2" r=".32" fill="none" stroke="#f0f" stroke-width=".17"/>
<circle cx="126.3" cy="44.4" r=".32" fill="#f0f"/>
<circle cx="126.3" cy="44.4" r=".32" fill="none" stroke="#f0f" stroke-width=".17"/>
<circle cx="117.4" cy="48" r=".32" fill="#f0f"/>
<circle cx="117.4" cy="48" r=".32" fill="none" stroke="#f0f" stroke-width=".17"/>
<circle cx="192" cy="145.8" r=".32" fill="#f0f"/>
<circle cx="192" cy="145.8" r=".32" fill="none" stroke="#f0f" stroke-width=".17"/>
<circle cx="110.3" cy="172.4" r=".32" fill="#f0f"/>
<circle cx="110.3" cy="172.4" r=".32" fill="none" stroke="#f0f" stroke-width=".17"/>
<circle cx="110.3" cy="168.9" r=".32" fill="#f0f"/>
<circle cx="110.3" cy="168.9" r=".32" fill="none" stroke="#f0f" stroke-width=".17"/>
<circle cx="110.3" cy="165.3" r=".32" fill="#f0f"/>
<circle cx="110.3" cy="165.3" r=".32" fill="none" stroke="#f0f" stroke-width=".17"/>
<circle cx="110.3" cy="161.8" r=".32" fill="#f0f"/>
<circle cx="110.3" cy="161.8" r=".32" fill="none" stroke="#f0f" stroke-width=".17"/>
<circle cx="110.3" cy="158.2" r=".32" fill="#f0f"/>
<circle cx="110.3" cy="158.2" r=".32" fill="none" stroke="#f0f" stroke-width=".17"/>
<circle cx="110.3" cy="154.7" r=".32" fill="#f0f"/>
<circle cx="110.3" cy="154.7" r=".32" fill="none" stroke="#f0f" stroke-width=".17"/>
<circle cx="110.3" cy="151.1" r=".32" fill="#f0f"/>
<circle cx="110.3" cy="151.1" r=".32" fill="none" stroke="#f0f" stroke-width=".17"/>
<circle cx="110.3" cy="147.5" r=".32" fill="#f0f"/>
<circle cx="110.3" cy="147.5" r=".32" fill="none" stroke="#f0f" stroke-width=".17"/>
<circle cx="110.3" cy="144" r=".32" fill="#f0f"/>
<circle cx="110.3" cy="144" r=".32" fill="none" stroke="#f0f" stroke-width=".17"/>
<circle cx="110.3" cy="140.4" r=".32" fill="#f0f"/>
<circle cx="110.3" cy="140.4" r=".32" fill="none" stroke="#f0f" stroke-width=".17"/>
<circle cx="110.3" cy="136.9" r=".32" fill="#f0f"/>
<circle cx="110.3" cy="136.9" r=".32" fill="none" stroke="#f0f" stroke-width=".17"/>
<circle cx="170.7" cy="145.8" r=".32" fill="#f0f"/>
<circle cx="170.7" cy="145.8" r=".32" fill="none" stroke="#f0f" stroke-width=".17"/>
<circle cx="202.7" cy="103.1" r=".32" fill="#f0f"/>
<circle cx="202.7" cy="103.1" r=".32" fill="none" stroke="#f0f" stroke-width=".17"/>
<circle cx="90.7" cy="65.8" r=".32" fill="#f0f"/>
<circle cx="90.7" cy="65.8" r=".32" fill="none" stroke="#f0f" stroke-width=".17"/>
<circle cx="99.6" cy="30.2" r=".32" fill="#f0f"/>
<circle cx="99.6" cy="30.2" r=".32" fill="none" stroke="#f0f" stroke-width=".17"/>
<g font-size="2.3" fill="#00f">
<text x="147.6" y="44.5">CONTROL</text>
<text x="119.2" y="124.5">LED Driver / GND Terminals</text>
</g>
<g font-size="1.6">
<text x="131.6" y="24.6">BUCK3</text>
<text x="151.2" y="24.6">VSYS</text>
<text x="174.3" y="24.6">VOLPSR</text>
<text x="186.7" y="24.6">BUCK3</text>
<text x="197.4" y="24.6">SNVS_CAP</text>
<text x="152.6" y="32.6" transform="rotate(-90 152.6 32.6)">B3</text>
<text x="92.5" y="38.8">10k</text>
<text x="92.5" y="40.6">0402</text>
<text x="101.4" y="38.8">10k</text>
<text x="101.4" y="40.6">0402</text>
<text x="110.3" y="38.8">10k</text>
<text x="110.3" y="40.6">0402</text>
<text x="119.2" y="38.8">2.2k</text>
<text x="119.2" y="40.6">0402</text>
<text x="128.1" y="38.8">2.2k</text>
<text x="128.1" y="40.6">0402</text>
<text x="135.3" y="37">G4</text>
<text x="179.6" y="37">10k</text>
<text x="179.6" y="38.8">0402</text>
<text x="190.3" y="37">10k</text>
<text x="190.3" y="38.8">0402</text>
<text x="201" y="37">10k</text>
<text x="201" y="38.8">0402</text>
<text x="135.3" y="47.6">G5</text>
<text x="135.5" y="44.1">H5</text>
<text x="170.2" y="42.3">E7</text>
<text x="135.6" y="51.2">F7</text>
<text x="170.2" y="51.2">D2</text>
<text x="135.5" y="54.7">B2</text>
<text x="135.5" y="61.8">C2</text>
<text x="135.5" y="65.4">D3</text>
<text x="170.2" y="60.1">C3</text>
<text x="135.6" y="69">F3</text>
<text x="170.2" y="67.2">D1</text>
<text x="181.4" y="69">50V</text>
<text x="186.7" y="69">0201</text>
<text x="135.5" y="74.3">E3</text>
<text x="170.2" y="74.3">C1</text>
<text x="170.7" y="76.1">'XTAL_FC-135'50V</text>
<text x="186.7" y="76.1">0201</text>
<text x="190.3" y="83.2">GND</text>
<text x="202.4" y="107.2" transform="rotate(-90 202.4 107.2)">A</text>
<text x="220.5" y="113.5">25V</text>
<text x="202.4" y="118" transform="rotate(-90 202.4 118)">C</text>
<text x="220.5" y="115.2">0402</text>
<text x="202.4" y="121.5" transform="rotate(-90 202.4 121.5)">A</text>
<text x="217" y="122.3">GND</text>
<text x="154.7" y="127.7">VSYS</text>
<text x="119.8" y="133">J1</text>
<text x="119.8" y="136.5">J9</text>
<text x="150.6" y="134.7">H3</text>
<text x="202.4" y="135.7" transform="rotate(-90 202.4 135.7)">A</text>
<text x="202.4" y="132.2" transform="rotate(-90 202.4 132.2)">C</text>
<text x="119.6" y="140.1">F2</text>
<text x="119.6" y="143.6">F8</text>
<text x="150.6" y="138.3">G2</text>
<text x="154.7" y="143.7">GND</text>
<text x="119.5" y="147.2">D5</text>
<text x="150.6" y="145.4">J2</text>
<text x="157.9" y="145.4">2</text>
<text x="165.4" y="147.2">2.2uH</text>
<text x="168.4" y="145.4">1</text>
<text x="202.4" y="146.4" transform="rotate(-90 202.4 146.4)">C</text>
<text x="119.5" y="150.7">D6</text>
<text x="119.5" y="154.3">E4</text>
<text x="150.6" y="150.7">H1</text>
<text x="202.4" y="151.7" transform="rotate(-90 202.4 151.7)">A</text>
<text x="119.5" y="157.9">E5</text>
<text x="119.5" y="161.4">E6</text>
<text x="150.6" y="157.9">G3</text>
<text x="119.6" y="165">F4</text>
<text x="202.4" y="164.1" transform="rotate(-90 202.4 164.1)">A C</text>
<text x="119.6" y="168.5">F5</text>
<text x="119.6" y="172.1">F6</text>
<text x="150.6" y="170.3">H2</text>
<text x="108.5" y="179.2">GND</text>
<text x="202.4" y="176.6" transform="rotate(-90 202.4 176.6)">A C</text>
<text x="202.4" y="187.3" transform="rotate(-90 202.4 187.3)">C</text>
<text x="26.7" y="197">GND</text>
<text x="40.9" y="197">GND</text>
<text x="56.9" y="197">GND</text>
<text x="72.9" y="197">GND</text>
<text x="228.2" y="195.1">Title</text>
<text x="228.8" y="192.2">ROHM CONFIDENTIAL</text>
<text x="235.3" y="196.8">BD71815GW Reference Schematic</text>
<text x="228.2" y="200.4">Size</text>
<text x="230" y="202.2">A3</text>
<text x="235.3" y="200.4">Document Number</text>
<text x="237.2" y="202.9">BD71815GW</text>
<text x="250.7" y="200.6">SPE_2015_0016</text>
<text x="274.4" y="200.4">Board Rev.</text>
<text x="275.6" y="202.4">1.30</text>
<text x="283.3" y="200.4">BOM Rev.</text>
<text x="284.5" y="202.4">1.30</text>
<text x="228.2" y="205.7">Date:</text>
<text x="237.4" y="205.7">Wednesday, March 09, 2016</text>
<text x="263.7" y="205.7">Sheet</text>
<text x="272.6" y="205.7">5</text>
<text x="278" y="205.7">of</text>
<text x="283.3" y="205.7">5</text>
</g>
<g font-size="1.6" fill="#000080">
<text x="215.9" y="28.1">SNVS_CAP</text>
<text x="140" y="32.7">U1D</text>
<text x="179.6" y="35.2">R14</text>
<text x="190.3" y="35.2">R16</text>
<text x="201" y="35.2">R15</text>
<text x="92.5" y="37">R17</text>
<text x="101.4" y="37">R10</text>
<text x="110.3" y="37">R11</text>
<text x="119.2" y="37">R12</text>
<text x="128.1" y="37">R13</text>
<text x="72" y="44.1">SDA</text>
<text x="72" y="47.7">SCL</text>
<text x="215.9" y="42.3">POR</text>
<text x="72" y="51.2">INTB</text>
<text x="215.9" y="51.2">GPO</text>
<text x="72" y="54.8">READY</text>
<text x="72" y="61.9">PWRON</text>
<text x="72" y="65.4">WDOGB</text>
<text x="215.9" y="60.1">CLK32KOUT</text>
<text x="69.4" y="69">RESETINB</text>
<text x="174.3" y="69">Y1</text>
<text x="179.6" y="71.7">32.768KHz</text>
<text x="181.4" y="67.2">C27</text>
<text x="186.7" y="67.2">22pF</text>
<text x="69.4" y="74.3">STANDBY</text>
<text x="181.4" y="74.3">C28</text>
<text x="186.7" y="74.3">22pF</text>
<text x="140.2" y="82.2">BD71815GW</text>
<text x="204.5" y="113.5">LED White</text>
<text x="220.5" y="109.9">C29</text>
<text x="220.5" y="111.7">0.47uF</text>
<text x="205.6" y="114.9">D2</text>
<text x="123.9" y="128.7">U1E</text>
<text x="204.5" y="127.7">LED White</text>
<text x="205.6" y="129.1">D3</text>
<text x="182.3" y="143.7">D5</text>
<text x="204.5" y="141.9">LED White</text>
<text x="205.6" y="143.3">D4</text>
<text x="160.1" y="147.2">L6</text>
<text x="176.1" y="149">DIODE SCHOTTKY</text>
<text x="204.5" y="157.9">LED White</text>
<text x="205.6" y="159.3">D6</text>
<text x="204.5" y="170.3">LED White</text>
<text x="205.6" y="171.8">D7</text>
<text x="124.2" y="181.7">BD71815GW</text>
<text x="204.5" y="182.8">LED White</text>
<text x="205.6" y="184.2">D8</text>
<text x="16" y="189.9">GND1</text>
<text x="30.3" y="189.9">GND2</text>
<text x="46.3" y="189.9">GND3</text>
<text x="62.3" y="189.9">GND4</text>
</g>
<g font-size="1.6" fill="#004080">
<text x="139.6" y="38.1">DVDD</text>
<text x="153.7" y="37.4" transform="rotate(-90 153.7 37.4)">VIN</text>
<text x="139.6" y="45.2">SDA</text>
<text x="164.6" y="43.4">POR</text>
<text x="139.6" y="48.7">SCL</text>
<text x="139.6" y="52.3">INTB</text>
<text x="163.6" y="52.3">GPO1</text>
<text x="139.6" y="55.8">READY</text>
<text x="139.6" y="62.9">PWRON</text>
<text x="158.7" y="61.2">CLK32KOUT</text>
<text x="139.6" y="70.1">RESETINB</text>
<text x="139.6" y="66.5">WDOGB</text>
<text x="165.4" y="68.3">XIN</text>
<text x="139.6" y="75.4">STANDBY</text>
<text x="163.6" y="75.4">XOUT</text>
<text x="123.6" y="134.1">GND2</text>
<text x="123.6" y="137.6">GND3</text>
<text x="143.9" y="135.8">PVIN6</text>
<text x="123.6" y="141.2">GND4</text>
<text x="143" y="139.4">PGND6</text>
<text x="123.6" y="144.7">GND5</text>
<text x="123.6" y="148.3">GND6</text>
<text x="145.4" y="146.5">HX6</text>
<text x="123.6" y="151.8">GND7</text>
<text x="123.6" y="155.4">GND8</text>
<text x="145.7" y="151.8">LX6</text>
<text x="123.6" y="159">GND9</text>
<text x="145.3" y="159">VO6</text>
<text x="123.6" y="162.5">GND10</text>
<text x="123.6" y="166.1">GND11</text>
<text x="123.6" y="169.6">GND12</text>
<text x="123.6" y="173.2">GND13</text>
<text x="145.6" y="171.4">FB6</text>
</g>
<g font-size="1.3">
<text x="16.3" y="1.3">10</text>
<text x="45.3" y="1.3">9</text>
<text x="74.3" y="1.3">8</text>
<text x="103.4" y="1.3">7</text>
<text x="132.4" y="1.3">6</text>
<text x="161.5" y="1.3">5</text>
<text x="190.5" y="1.3">4</text>
<text x="219.5" y="1.3">3</text>
<text x="248.6" y="1.3">2</text>
<text x="277.6" y="1.3">1</text>
<text x=".5" y="15.7">H</text>
<text x="292.6" y="15.7">H</text>
<text x=".5" y="41.2">G</text>
<text x="292.6" y="41.2">G</text>
<text x=".5" y="66.7">F</text>
<text x="292.6" y="66.7">F</text>
<text x=".5" y="92.2">E</text>
<text x="292.6" y="92.2">E</text>
<text x=".5" y="117.8">D</text>
<text x="292.6" y="117.8">D</text>
<text x=".5" y="143.3">C</text>
<text x="292.6" y="143.3">C</text>
<text x=".5" y="168.9">B</text>
<text x="292.6" y="168.9">B</text>
<text x=".5" y="194.4">A</text>
<text x="292.6" y="194.4">A</text>
<text x="16.3" y="207.4">10</text>
<text x="45.3" y="207.4">9</text>
<text x="74.3" y="207.4">8</text>
<text x="103.4" y="207.4">7</text>
<text x="132.4" y="207.4">6</text>
<text x="161.5" y="207.4">5</text>
<text x="190.5" y="207.4">4</text>
<text x="219.5" y="207.4">3</text>
<text x="248.6" y="207.4">2</text>
<text x="277.6" y="207.4">1</text>
</g>
</svg>
